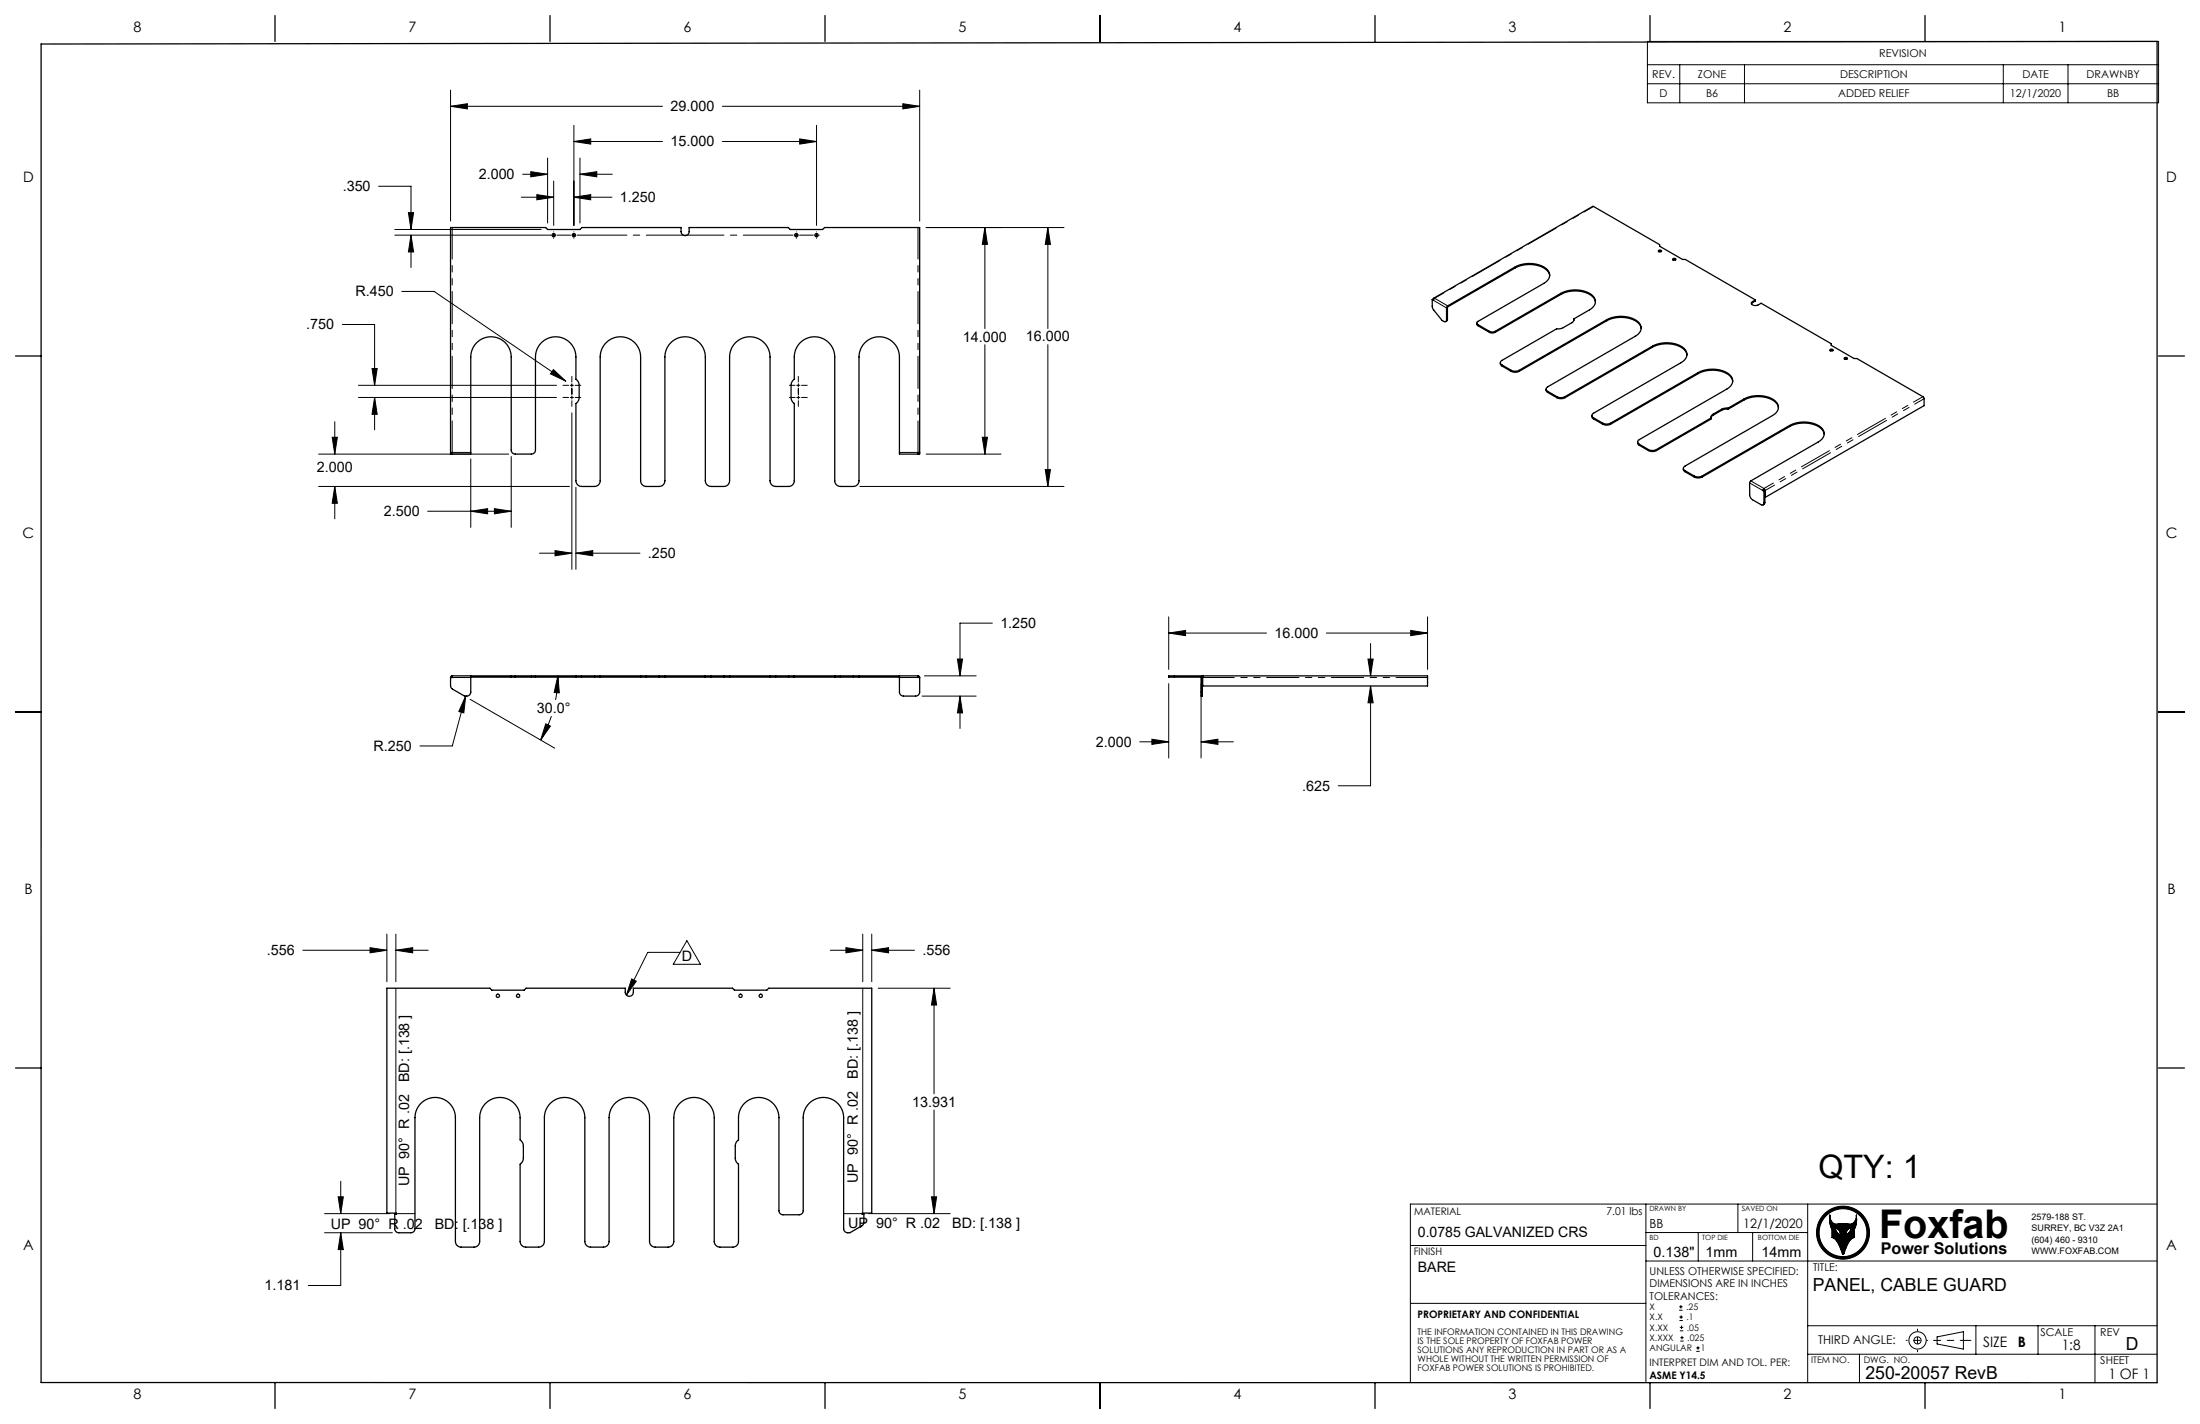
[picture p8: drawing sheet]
<svg xmlns="http://www.w3.org/2000/svg" width="432mm" height="279mm" viewBox="0 0 432 279" stroke-linecap="round" stroke-linejoin="round" font-family="sans-serif">
<g fill="none" stroke="#000" stroke-width=".2">
<path d="M88.4 17.7v25.7M180.5 17.7v25.7M323.3 8.1h100.4v12.1h-100.4zM323.3 12.7h100.4M323.3 16.4h100.4M329.7 12.7v7.5M342.4 12.7v7.5M393.2 12.7v7.5M405.9 12.7v7.5M74.3 36.5h6.4v8.5M88.4 20.9l3.3-.5v1zM88.4 20.9h41.6"/>
<path d="M102.3 38.7h6.4M102.6 34.2h4.9M104.2 33.7l3.3 .5-3.3 .5zM105.4 38.2l3.3 .5-3.3 .5zM107.5 31v12.8M108.7 35.5v8.7M112.6 38.7l3.3-.5v1zM112.6 27.8l3.3-.5v1zM112.6 24.6v19.6M112.6 38.7h7.5M112.6 27.8h17.4M113.8 34.2l3.3-.5v1z"/>
<path d="M113.8 31v12.8M113.8 34.2h6.4M141.8 27.8h18.5M141.8 20.9h38.7M157 27.3l3.3 .5-3.3 .5zM160.3 24.6v19.6M177.2 20.4l3.3 .5-3.3 .5zM77.5 46.1h30.5M77.5 45h28.7M78.9 57.2h6.3l25.9 17.6M80.2 41.7h1l-.5 3.3zM80.7 46.1l.5 3.3h-1z"/>
<path d="M80.7 46.1v6.4M108.4 46.1h.6M108.7 45.5h.1M108.7 45.8v.7M108.7 46.8h.1M112.3 46.1h.7M112.6 45.5h.1M112.6 45.8v.7M112.6 46.8h.1M156 46.1h.6M156.3 45.5h.1M156.3 45.8v.7"/>
<path d="M156.3 46.8h.1M159.9 46.1h.7M160.3 45.5h.1M160.3 45.8v.7M160.3 46.8h.1M160.9 46.1h.1M181.8 44.6h27M193.3 44.6l.5 3.3h-1zM193.3 44.6v19.9M205.7 44.6l.5 3.3h-1zM205.7 44.6v19.9M67.2 63.7h6.3v11.9"/>
<path d="M70.4 75.6h38.8M70.4 78h38.8M73 72.3h1l-.5 3.3zM73.5 78l.5 3.3h-1zM73.5 78v6.3M108.6 72.5l2.5 2.3-3.1-1.4zM110.5 75.6h1.1M110.5 78h1.1M111.9 75.6h.7M111.9 78h.7M112.2 73.9v1.1M112.2 75.3v.6"/>
<path d="M112.2 76.2v1.1M112.2 77.7v.6M112.2 78.6v1.1M112.9 75.6h1.1M112.9 78h1.1M154.9 75.6h1.2M154.9 78h1.2M156.4 75.6h.6M156.4 78h.6M156.7 73.9v1.1M156.7 75.3v.6M156.7 76.2v1.1"/>
<path d="M156.7 77.7v.6M156.7 78.6v1.1M157.3 75.6h1.1M157.3 78h1.1M193.3 67.6v21.5M205.7 67.6v27.8M62.5 89.1h37.4M62.5 95.4h49.3M65.2 85.8h1l-.5 3.3zM65.7 95.4l.5 3.3h-1zM65.7 82.7v6.4M65.7 95.4v6.4"/>
<path d="M92.4 90v13.5M97 99.8l3.3 .5-3.3 .5zM100.3 89.6v13.9M112.2 81v30.7M113 95.6v16.1M168.8 95.4h40M181.8 89.1h14.7M192.8 85.8h1l-.5 3.3zM205.2 92.1h1l-.5 3.3zM83.9 100.3h16.4M92.4 100.3l3.3-.5v1zM105.9 108.5h6.3"/>
<path d="M108.9 108l3.3 .5-3.3 .6zM113 108.5l3.3-.5v1.1zM113 108.5h12.6M91.4 136.6l-.4 3.3-.9-.3zM91.4 136.6l-2.6 9.8h-6.4M92.3 137.2l16.6 9.6M109.5 132.6l.3 3.3h-1zM109.5 132.6l-.1 2.4-.4 2.3M181 136.6h10.6M181.4 132.6h10.2M187.9 129.3h1l-.5 3.3zM188.4 136.6l.5 3.3h-1z"/>
<path d="M188.4 136.6v6.3M194.8 122.3h-6.4v10.3M229.4 124.2l3.3-.5v1zM229.4 134.1v14.6M229.4 121v10.3M229.4 124.2h19.2M235.7 134.1v14.6M260.3 124.2h19.9M268.5 129.3h1l-.5 3.3zM269 134.6v19.6h-6.3M269 126.3v6.3M269 134.6l.5 3.3h-1z"/>
<path d="M276.9 123.7l3.3 .5-3.3 .5zM280.2 121v10.3M107.1 142l.9 .5-1.9 2.7zM108.2 140.5l-.9 2.4-1.2 2.3M223.7 145.6h5.7M226.1 145l3.3 .6-3.3 .5zM235.7 145.6l3.3-.6v1.1zM235.7 145.6h6.4M59.4 186.4h16.5M72.6 185.9l3.3 .5-3.3 .6zM75.9 183.3v9.3M77.7 186.4l3.3-.5v1.1z"/>
<path d="M77.7 183.3v9.3M77.7 186.4h6.3M77.7 193.9v44.1M124 192.1l.9 .4-1.9 2.8zM133.5 186.9h-6.4l-4.1 8.4M134.8 184.6l2.7 4.6h-5.4zM163 186.4h6.3M166 185.9l3.3 .5-3.3 .6zM169.3 183.3v9.3M169.3 193.9v44.1M171.1 186.4l3.3-.5v1.1zM171.1 186.4h8.4"/>
<path d="M171.1 183.3v9.3M172.4 193.9h14.1M183.3 193.9l.5 3.3h-1zM183.3 193.9v20.7M183.3 217.8v20.3M63.7 238.1h12.8M66.4 234.8h1l-.5 3.3zM66.9 231.8v6.3M77.8 238.1h3.6M165.6 238.1h3.6M170.5 238.1h16M182.8 234.8h1l-.5 3.3z"/>
<path d="M323 236.2v34.9M341.1 236.2v5.6M354.8 236.2v35.1M359.2 238.4h.1M359.2 238.4v1.7l.4 1.1v1.6l.5 .2a7.1 7.1 0 0 1 1.5 3l.2 .1M359.2 238.4a1.51 1.51 0 0 0 .5 1.5 1.51 1.51 0 0 0 1.6 .2h.5M364.3 239a1.45 1.45 0 0 1-2.1 1.1h-.4M364.4 238.4l-.1 .6M364.4 238.4l-.1 1.7-.4 1.1v1.6l-.5 .2a7.1 7.1 0 0 0-1.5 3l-.1 .1M423.4 236.2h-146.6v35.1M63.7 241.9h13.3M66.9 241.9v10.3h-6.4"/>
<path d="M66.9 241.9l.5 3.3h-1zM276.8 244.4h46.2M276.8 255.7h46.2M323 247.4h100.4M323 241.8h31.8M329.6 257.1h.6M329.6 256.4h.6M329.6 259.1h.7M329.6 258.4h.7M329.9 256.1v.6M330 258.1v.7M333.3 241.8v5.6"/>
<path d="M344 241.8v5.6M360.3 240.9l.7 .6 .2 .8a1.44 1.44 0 0 1-.9-1.4zM361.8 240.1v6M362.7 241.3l.6-.4a1.44 1.44 0 0 1-1 1.4l.1-.6zM329.7 261.1h.7M329.7 260.4h.7M329.8 263.1h.7M329.8 262.5h.7M330 260.1v.7M330.1 262.1v.7M332.9 265.2h.7M332.9 264.5h.7"/>
<path d="M333.3 264.1v.7M354.8 265.7h68.6M354.8 260.1h68.6M365 265.7v5.6M380.2 262.3l5.2-1v3.4l-5.2-1zM387.8 260.1v5.6M400 260.1v5.6M411.2 260.1v11.2"/>
<circle cx="361.7" cy="241.9" r="5.2"/>
<circle cx="361.7" cy="241.9" r="4.7"/>
<circle cx="376.4" cy="263" r=".7"/>
<circle cx="376.4" cy="263" r="1.7"/>
</g>
<circle cx="361.7" cy="241.9" r="4.9" fill="none" stroke="#000" stroke-width=".5"/>
<path d="M386.2 263h-6.7" fill="none" stroke="#000" stroke-width=".2" stroke-dasharray="15.2 1.3 1.3 1.3" stroke-dashoffset="13.8"/>
<path d="M376.4 260.8v4.4" fill="none" stroke="#000" stroke-width=".2" stroke-dasharray="15.2 1.3 1.3 1.3" stroke-dashoffset="14.9"/>
<path d="M109.3 46.1h2.7M156.9 46.1h2.7M386.2 263h.6" fill="none" stroke="#000" stroke-width=".2" stroke-dasharray="15.2 1.3 1.3 1.3"/>
<path d="M378.3 263h-4.2" fill="none" stroke="#000" stroke-width=".2" stroke-dasharray="15.2 1.3 1.3 1.3" stroke-dashoffset="15"/>
<g fill="none" stroke="#000" stroke-width=".25">
<path d="M8.1 8.6l415.3-.5v263.2h-415.3zM54 3v5.1M107.9 3v5.1M161.9 3v5.1M215.9 3v5.1M269.9 3v5.1M323.9 3v5.1M377.8 3v5.1M281.1 58.8l.1 1.8 1.9 2.3 .3 .2a.34 .34 0 0 0 .4 0 .34 .34 0 0 0 .1-.4v-2.3l.2-.4 13.3-7.6a5.7 5.7 0 0 1 6.4 .7 1.65 1.65 0 0 1-.8 2.5l-12.9 7.5a.34 .34 0 0 0-.2 .3 .34 .34 0 0 0 .2 .3l2.4 1.4h.8l13.1-7.5a5.7 5.7 0 0 1 6.4 .7 1.65 1.65 0 0 1-.8 2.5l-3.1 1.8M281.3 58.7l.1-.2h.2l-.3 .4-.2-.1M281.4 58.7l-.3 .1M281.4 58.5l31.3-18 13 7.5v.3l4.5 2.6h.6l13.7 7.9"/>
<path d="M304.2 54.1a2.94 2.94 0 0 0-2.8-2.1 6.2 6.2 0 0 0-4 .6l-13.3 7.6v2.6l-.3 .3M313.1 59.3a2.94 2.94 0 0 0-2.8-2.1 6.2 6.2 0 0 0-3.9 .6l-13.1 7.5h-.4l-.6-.1-2.3-1.4-.1-.4M325.5 49.2a.28 .28 0 0 1 .4-.2 .28 .28 0 0 1 .1 .4h-.4zM325.5 49.4h.6M328.3 50.8a.28 .28 0 0 1 .4-.1 .28 .28 0 0 1 .1 .3h-.4zM328.3 51h.6M344.5 58.8l-.5 .4a.39 .39 0 0 0-.2 .4 .39 .39 0 0 0 .4 .3h.7l.8-.4 13.7 7.9v.4l4.5 2.5h.5l13 7.5 .2 .4v1.4l-31.2 18M344.5 58.8v.3l-.7 .5M3 69.8h5.1M308.9 62.6a.64 .64 0 0 1-.4 .7l-1.8 1.1-1.2 .1-10.7 6.2a.48 .48 0 0 0-.3 .5 .48 .48 0 0 0 .3 .4l1.8 1.1a1.74 1.74 0 0 0 1.6 0l17.1-10a5.7 5.7 0 0 1 6.5 .8 1.65 1.65 0 0 1-.8 2.5l-17.2 9.9a.48 .48 0 0 0-.3 .4 .48 .48 0 0 0 .3 .5l1.8 1a1.74 1.74 0 0 0 1.6 0l17.1-9.9a5.7 5.7 0 0 1 6.5 .7 1.65 1.65 0 0 1-.9 2.6l-17.1 9.9a.48 .48 0 0 0-.4 .4 .48 .48 0 0 0 .4 .5l1.8 1a1.74 1.74 0 0 0 1.5 0l17.2-9.9a5.7 5.7 0 0 1 6.5 .7 1.65 1.65 0 0 1-.9 2.5l-17.2 10a.48 .48 0 0 0-.3 .4 .48 .48 0 0 0 .3 .5l1.8 1a1.74 1.74 0 0 0 1.6 0l10.7-6.2M308.9 62.6v.2M322.1 64.5a2.94 2.94 0 0 0-2.8-2.1 6.2 6.2 0 0 0-4 .5l-17.1 10a1.74 1.74 0 0 1-1.6 0l-1.9-1.2-.2-.5"/>
<path d="M331.1 69.6a2.94 2.94 0 0 0-2.8-2 6.2 6.2 0 0 0-4 .5l-17.1 9.9a1.74 1.74 0 0 1-1.6 0l-2-1.1-.1-.6M340.1 74.8a2.94 2.94 0 0 0-2.8-2.1 6.2 6.2 0 0 0-4 .6l-17.2 9.9a1.74 1.74 0 0 1-1.5 0l-2-1.1-.2-.6M359.2 68.6a.28 .28 0 0 1 .3-.1 .28 .28 0 0 1 .2 .3l-.3 .1zM359.2 68.8h.5M362 70.2a.28 .28 0 0 1 .3-.1 .28 .28 0 0 1 .2 .3l-.3 .1zM362 70.4h.6M423.7 69.8h5.1M88.8 89.1a.23 .23 0 0 0 0-.3 .23 .23 0 0 0-.4 0v-44.2h18.7l.4 .4h6.3l.4-.4h19.5a1.51 1.51 0 0 0 .2 1.4 .79 .79 0 0 0 .8 .2 .79 .79 0 0 0 .6-.8v-.8h19.4l.4 .4h6.4l.3-.4h18.7v44.2a.23 .23 0 0 0-.3 0 .23 .23 0 0 0 0 .3M88.8 88.8h-.4v.3h4v-19.1a4 4 0 0 1 4-3.9 4 4 0 0 1 3.9 3.9v18.3a.79 .79 0 0 0 .8 .8h3.2a.79 .79 0 0 0 .8-.8v-18.3a4 4 0 0 1 4-3.9 4 4 0 0 1 3.9 3.9v4.4a1.43 1.43 0 0 1 .7 1.2v2.4a1.43 1.43 0 0 1-.7 1.2v15.1a1.11 1.11 0 0 0 1.1 1.1h2.6a1.11 1.11 0 0 0 1.1-1.1v-24.3a4 4 0 0 1 4-3.9 4 4 0 0 1 3.9 3.9v24.3a1.11 1.11 0 0 0 1.1 1.1h2.6a1.11 1.11 0 0 0 1.1-1.1v-24.3a4 4 0 0 1 4-3.9 4 4 0 0 1 3.9 3.9v24.3a1.11 1.11 0 0 0 1.1 1.1h2.6a1.11 1.11 0 0 0 1.1-1.1v-24.3a4 4 0 0 1 4-3.9 4 4 0 0 1 3.9 3.9v24.3a1.11 1.11 0 0 0 1.1 1.1h2.6a1.11 1.11 0 0 0 1.1-1.1v-15.1a1.43 1.43 0 0 1-.6-1.2v-2.4a1.43 1.43 0 0 1 .6-1.2v-4.4a4 4 0 0 1 4-3.9 4 4 0 0 1 3.9 3.9v24.3a1.11 1.11 0 0 0 1.1 1.1h2.6a1.11 1.11 0 0 0 1.1-1.1v-24.3a4 4 0 0 1 4-3.9 4 4 0 0 1 3.9 3.9v19.1h4v-.3h-.3M335.8 82v.2l-10.7 6.2a1.74 1.74 0 0 1-1.6 0l-1.9-1.1-.2-.6M339.2 80.1l3.1-1.8a5.7 5.7 0 0 1 6.4 .7 1.65 1.65 0 0 1-.8 2.5l-17.2 9.9a.48 .48 0 0 0-.3 .5 .48 .48 0 0 0 .3 .5l1.8 1a1.74 1.74 0 0 0 1.6 0l17.2-9.9a5.7 5.7 0 0 1 6.4 .7 1.65 1.65 0 0 1-.8 2.5l-13.3 7.7-.2 .4 .1 2.7 .4 .5 1.8 1a.34 .34 0 0 0 .4 .1 .34 .34 0 0 0 .1-.4v-2.3M339.2 80.1l-1.2 .1-1.8 1.1a.64 .64 0 0 0-.4 .7"/>
<path d="M339.2 80.3l-1.2 .1-1.9 1.2-.3 .4M339.2 80.1v.2M346 96.2l.2 .2M346.2 96.1l.2 .2M346.2 96.1l-.2 .1M346.2 95.8l-.2 .4M346.2 96v.1M346.2 95.8l.2 .4v1.4M346.2 96l.1 .2M346.2 95.8v.2M346.4 96.3v2.4l-.3 .4M346.4 96.3l-.2 .1"/>
<path d="M346.4 97.6h.1M349.1 80a2.94 2.94 0 0 0-2.8-2.1 6.2 6.2 0 0 0-4 .6l-3.1 1.8M358 85.2a2.94 2.94 0 0 0-2.8-2.1 6.2 6.2 0 0 0-3.9 .6l-17.2 9.9a1.74 1.74 0 0 1-1.6 0l-1.9-1.1-.2-.6M3 139.7h5.1M88.4 134.6h.1M88.8 132.6v.3h-.4M88.8 132.9h-.1M88.8 132.6l-.4 .3M88.8 132.6h3.6M92.4 132.6v3.2a.9 .9 0 0 1-1.2 .8l-2.6-1.6-.2-.4v-1.7M92.4 132.6h7.9M92.4 132.9h7.9"/>
<path d="M100.3 132.6h4.8M100.3 132.9h4.8M100.3 132.6v.3M105.1 132.6h7.9M105.1 132.9h7.9M105.1 132.6v.3M113 132.6h4.8M113 132.9h4.8M113 132.6v.3M117.8 132.6h7.9M117.8 132.9h7.9M117.8 132.6v.3"/>
<path d="M125.7 132.6h4.8M125.7 132.9h4.8M125.7 132.6v.3M130.5 132.6h7.9M130.5 132.9h7.9M130.5 132.6v.3M138.4 132.6h4.8M138.4 132.9h4.8M138.4 132.6v.3M143.2 132.6h7.9M143.2 132.9h7.9M143.2 132.6v.3"/>
<path d="M151.1 132.6h4.8M151.1 132.9h4.8M151.1 132.6v.3M155.9 132.6h7.9M155.9 132.9h7.9M155.9 132.6v.3M163.8 132.6h4.8M163.8 132.9h4.8M163.8 132.6v.3M168.6 132.6h7.9M168.6 132.9h7.9M168.6 132.6v.3"/>
<path d="M176.5 132.6v3.2a.79 .79 0 0 0 .8 .8h2.4a.79 .79 0 0 0 .8-.8v-2.9M176.5 132.6h3.7M180.2 132.6v.3h.3M180.2 132.9h.1M180.2 132.6l.3 .3M235.7 132.9v3a.39 .39 0 0 0 .3 .7v-3.7M235.7 132.9h.3M235.7 132.9h-6.3v-.3h50.8v2h-44.1v-2l-.4 .3M236.1 132.9h-.1M423.7 139.7h5.1M75.9 193.9h20.2l.4 .4h6.4l.4-.4h19.4v.8a.79 .79 0 0 0 .8 .8 .79 .79 0 0 0 .8-.8v-.8h19.5l.4 .4h6.3l.4-.4h20.2v44.1h-1.9v.2h.4l-.2 2-2.6 1.7a.91 .91 0 0 1-1.2-.8v-22.2a4 4 0 0 0-4.2-3.6 4 4 0 0 0-3.8 4v18.4l-.2 .4-.4 .2h-3.3a.79 .79 0 0 1-.8-.7v-18.7a4 4 0 0 0-4.2-3.6 4 4 0 0 0-3.8 4v4.4l-.4 .5-.2 .5v2.5a1.43 1.43 0 0 0 .6 1.2v15.4l-.3 .6-.5 .3h-2.8a1.11 1.11 0 0 1-1.1-1.1v-24.7a4 4 0 0 0-4.2-3.6 4 4 0 0 0-3.8 4v24.5l-.3 .6-.5 .3h-2.8a1.11 1.11 0 0 1-1.1-1.1v-24.7a4 4 0 0 0-4.2-3.6 4 4 0 0 0-3.8 4v24.5l-.3 .6-.5 .3h-2.8a1.11 1.11 0 0 1-1.1-1.1v-24.7a4 4 0 0 0-4.2-3.6 4 4 0 0 0-3.8 4v24.5l-.3 .6-.5 .3h-2.8a1.11 1.11 0 0 1-1.1-1.1v-15.2l.5-.5 .1-.5v-2.5a1.43 1.43 0 0 0-.6-1.2v-4.8a4 4 0 0 0-4.2-3.6 4 4 0 0 0-3.8 4v24.5l-.3 .6-.5 .3h-2.8a1.11 1.11 0 0 1-1.1-1.1v-24.7a4 4 0 0 0-4.2-3.6 4 4 0 0 0-3.8 4v21.9l-.2 .4-.4 .3h-2.5a.79 .79 0 0 1-.8-.8v-2.9h.3v-.2h-1.9zM3 209.5h5.1"/>
<path d="M423.7 209.5h5.1M54 271.3v5.1M107.9 271.3v5.1M161.9 271.3v5.1M215.9 271.3v5.1M269.9 271.3v5.1M323.9 271.3v5.1M377.8 271.3v5.1"/>
<circle cx="108.7" cy="46.1" r=".32"/>
<circle cx="112.6" cy="46.1" r=".32"/>
<circle cx="156.3" cy="46.1" r=".32"/>
<circle cx="160.3" cy="46.1" r=".32"/>
<circle cx="97.7" cy="195.4" r=".32"/>
<circle cx="101.7" cy="195.4" r=".32"/>
<circle cx="145.3" cy="195.4" r=".32"/>
<circle cx="149.3" cy="195.4" r=".32"/>
</g>
<path d="M362.7 241.3l.6-.4a1.44 1.44 0 0 1-1 1.4l.1-.6zM359.2 238.4v1.7l.4 1.1v1.6l.5 .2a7.1 7.1 0 0 1 1.5 3l.1 .1 .2-.1a6.5 6.5 0 0 1 1.6-3.1l.4-.1v-1.6l.4-1.1 .1-1.7a1.52 1.52 0 0 1-.6 1.5 1.52 1.52 0 0 1-1.6 .2h-.5a3 3 0 0 1-1.9-.1 1.78 1.78 0 0 1-.6-1.6zM360.3 240.9l.7 .6 .2 .8a1.44 1.44 0 0 1-.9-1.4zM357 241.9a4.7 4.7 0 0 0 9.4 0 4.7 4.7 0 0 0-9.4 0zM356.5 241.9a5.2 5.2 0 0 1 10.4 0 5.2 5.2 0 0 1-10.4 0z" fill-rule="evenodd" fill="#000"/>
<path d="M113.3 46.1h42.4" fill="none" stroke="#000" stroke-width=".2" stroke-dasharray="15.2 1.3 1.3 1.3" stroke-dashoffset="5.5"/>
<g fill="#000">
<path d="M124 192.1l.9 .4-1.9 2.8z"/>
<path d="M188.4 136.6l.5 3.3h-1zM187.9 129.3h1l-.5 3.3zM107.1 142l.9 .5-1.9 2.7zM109.5 132.6l.3 3.3h-1zM91.4 136.6l-1.3 3 .9 .3zM108.6 72.5l-.6 .9 3.1 1.4zM108.9 108l3.3 .5-3.3 .6zM113 108.5l3.3-.5v1.1zM73 72.3h1l-.5 3.3zM73.5 78l.5 3.3h-1zM92.4 100.3l3.3-.5v1zM97 99.8l3.3 .5-3.3 .5zM80.7 46.1l.5 3.3h-1zM80.2 41.7h1l-.5 3.3zM105.4 38.2l3.3 .5-3.3 .5zM112.6 38.7l3.3-.5v1zM112.6 27.8l3.3-.5v1zM157 27.3l3.3 .5-3.3 .5zM65.2 85.8h1l-.5 3.3zM65.7 95.4l.5 3.3h-1zM104.2 33.7l3.3 .5-3.3 .5zM113.8 34.2l3.3-.5v1zM193.3 44.6l.5 3.3h-1zM192.8 85.8h1l-.5 3.3zM205.2 92.1h1l-.5 3.3zM205.7 44.6l.5 3.3h-1zM88.4 20.9l3.3-.5v1zM177.2 20.4l3.3 .5-3.3 .5zM268.5 129.3h1l-.5 3.3zM269 134.6l.5 3.3h-1zM229.4 124.2l3.3-.5v1zM276.9 123.7l3.3 .5-3.3 .5zM72.6 185.9l3.3 .5-3.3 .6zM77.7 186.4l3.3-.5v1.1zM166 185.9l3.3 .5-3.3 .6zM171.1 186.4l3.3-.5v1.1zM66.4 234.8h1l-.5 3.3zM66.9 241.9l.5 3.3h-1zM183.3 193.9l.5 3.3h-1zM182.8 234.8h1l-.5 3.3z"/>
<path d="M226.1 145l3.3 .6-3.3 .5zM235.7 145.6l3.3-.6v1.1z"/>
</g>
<g fill="none" stroke="#000" stroke-width=".2" stroke-dasharray="6.3 1.3 1.3 1.3 1.3 1.3">
<path d="M281.4 58.7h-.1M281.6 58.5l2.5 1.5M297.4 52.6v-.2M306.4 57.8v-.2M344 59.4v-.2M283.9 60.4l-2.6-1.5M283.9 62.7l.2-.1M284.1 60.3l-.2 .1M284.1 60.2v-.2M290.1 63.7v.2M292.3 65.2v-.2M293.5 65v.2"/>
<path d="M294.8 71.6v.2M296.6 72.9v-.2M298.2 72.7v.2M303.8 76.8v.2M305.6 78v-.2M307.2 77.8v.2M315.3 62.9v-.2M324.3 68.1v-.2M333.3 73.3v-.2M342.3 78.5v-.2M88.8 88.8h3.6M176.5 88.8h3.7"/>
<path d="M312.8 82v.2M314.6 83.2v-.2M316.1 83v.2M321.7 87.2v.2M323.5 88.4v-.2M325.1 88.2v.2M330.7 92.4v.2M332.5 93.6v-.2M334.1 93.4v.2M336.2 81.3v.2M337.9 80.3v.2M343.4 94.8l2.6 1.4"/>
<path d="M343.6 94.4l2.6 1.4M346.2 98.7l.2-.1M346.3 96.1l.1 .1M351.3 83.7v-.2M92.4 132.9h-3.6M101.1 132.6v.3M104.3 132.9v-.3M114.1 132.6v.3M116.7 132.9v-.3M126.8 132.6v.3M129.4 132.9v-.3M139.5 132.6v.3"/>
<path d="M142.1 132.9v-.3M152.2 132.6v.3M154.8 132.9v-.3M164.9 132.6v.3M167.5 132.9v-.3M176.5 132.9h3.7M230.5 132.6v.3M235.7 135.8h.3"/>
</g>
<path d="M88.8 44.6v44.2M180.2 88.8v-44.2M280.2 132.9h-44.1" fill="none" stroke="#000" stroke-width=".2" stroke-dasharray="6.3 1.3 1.3 1.3 1.3 1.3" stroke-dashoffset=".2"/>
<path d="M312.8 40.5l-31.2 18M377.6 78.2l-31.2 18M346.2 95.8l31.2-18" fill="none" stroke="#000" stroke-width=".2" stroke-dasharray="6.3 1.3 1.3 1.3 1.3 1.3" stroke-dashoffset="4.2"/>
<text font-size="7.8" x="368.8" y="242.9">Foxfab</text>
<text font-size="6.3" x="356.9" y="231.2">QTY: 1</text>
<g font-size="3.5">
<text x="355.8" y="253.4">PANEL, CABLE GUARD</text>
<text x="417.2" y="264.9">D</text>
<text x="366.1" y="270.6">250-20057 RevB</text>
</g>
<text font-size="3.2" x="369.1" y="246.1">Power Solutions</text>
<g font-size="2.8">
<text x="26.2" y="6.3">8</text>
<text x="80.2" y="6.3">7</text>
<text x="134.2" y="6.3">6</text>
<text x="188.1" y="6.3">5</text>
<text x="242.1" y="6.3">4</text>
<text x="296.1" y="6.3">3</text>
<text x="350.1" y="6.3">2</text>
<text x="404" y="6.3">1</text>
<text x="131.6" y="21.8">29.000</text>
<text x="131.6" y="28.7">15.000</text>
<text x="4.5" y="35.6">D</text>
<text x="94" y="35.1">2.000</text>
<text x="425.2" y="35.6">D</text>
<text x="67.3" y="37.5">.350</text>
<text x="121.7" y="39.6">1.250</text>
<text x="69.8" y="58.1">R.450</text>
<text x="60.1" y="64.6">.750</text>
<text x="189" y="67">14.000</text>
<text x="201.4" y="67">16.000</text>
<text x="62.2" y="92.6">2.000</text>
<text x="75.3" y="101.3">2.500</text>
<text x="4.4" y="105.5">C</text>
<text x="425.1" y="105.5">C</text>
<text x="127.2" y="109.5">.250</text>
<text x="196.3" y="123.2">1.250</text>
<text x="250.1" y="125.2">16.000</text>
<text x="105.4" y="139.9">30.0°</text>
<text x="73.3" y="147.3">R.250</text>
<text x="215.1" y="146.5">2.000</text>
<text x="255.6" y="155.1">.625</text>
<text x="4.8" y="175.3">B</text>
<text x="425.4" y="175.3">B</text>
<text x="52.4" y="187.4">.556</text>
<text x="133.8" y="188.6">D</text>
<text x="181.1" y="187.4">.556</text>
<text x="80.3" y="212.4" transform="rotate(-90 80.3 212.4)">BD: [.138 ]</text>
<text x="168.4" y="211.7" transform="rotate(-90 168.4 211.7)">BD: [.138 ]</text>
<text x="179" y="217.2">13.931</text>
<text x="80.3" y="232.8" transform="rotate(-90 80.3 232.8)">UP 90° R .02</text>
<text x="168.4" y="232.1" transform="rotate(-90 168.4 232.1)">UP 90° R .02</text>
<text x="4.5" y="245.2">A</text>
<text x="64.9" y="241.2">UP 90° R .02</text>
<text x="85.3" y="241.2">BD: [.138 ]</text>
<text x="166.5" y="241">UP 90° R .02</text>
<text x="186.9" y="241">BD: [.138 ]</text>
<text x="278.3" y="242.8">0.0785 GALVANIZED CRS</text>
<text x="425.2" y="245.2">A</text>
<text x="278.3" y="249.6">BARE</text>
<text x="324.6" y="246.7">0.138&quot;</text>
<text x="334.7" y="246.7">1mm</text>
<text x="345.7" y="246.7">14mm</text>
<text x="51.9" y="253.2">1.181</text>
<text x="389.2" y="264.3">SIZE</text>
<text x="396" y="264.3">B</text>
<text x="404.7" y="265">1:8</text>
<text x="26.2" y="274.5">8</text>
<text x="80.2" y="274.5">7</text>
<text x="134.2" y="274.5">6</text>
<text x="188.1" y="274.5">5</text>
<text x="242.1" y="274.5">4</text>
<text x="296.1" y="274.5">3</text>
<text x="350.1" y="274.5">2</text>
<text x="404" y="274.5">1</text>
<text x="413.8" y="270.6">1 OF 1</text>
</g>
<g font-size="2.5">
<text x="323.8" y="240.9">BB</text>
<text x="342.1" y="240.9">12/1/2020</text>
</g>
<text font-size="2.4" x="356.9" y="263.8">THIRD ANGLE:</text>
<g font-size="2.1">
<text x="368.8" y="11.2">REVISION</text>
<text x="324.3" y="15.4">REV.</text>
<text x="333.3" y="15.4">ZONE</text>
<text x="361.1" y="15.4">DESCRIPTION</text>
<text x="397" y="15.4">DATE</text>
<text x="409.5" y="15.4">DRAWNBY</text>
<text x="325.7" y="19.1">D</text>
<text x="334.8" y="19.1">B6</text>
<text x="360.8" y="19.1">ADDED RELIEF</text>
<text x="394.5" y="19.1">12/1/2020</text>
<text x="413.6" y="19.1">BB</text>
<text x="315.3" y="238.3">7.01 lbs</text>
<text x="323.8" y="250.2">UNLESS OTHERWISE SPECIFIED:</text>
<text x="355.9" y="249.5">TITLE:</text>
<text x="323.8" y="252.6">DIMENSIONS ARE IN INCHES</text>
<text x="323.8" y="255">TOLERANCES:</text>
<text x="400.5" y="262.1">SCALE</text>
<text x="412.2" y="262.1">REV</text>
<text x="412.2" y="267.7">SHEET</text>
</g>
<g font-size="2">
<text x="277.6" y="238.3">MATERIAL</text>
<text x="277.5" y="246.3">FINISH</text>
<text x="278.2" y="258.5">PROPRIETARY AND CONFIDENTIAL</text>
<text x="323.7" y="268.1">INTERPRET DIM AND TOL. PER:</text>
<text x="323.7" y="270.6">ASME Y14.5</text>
</g>
<g font-size="1.8">
<text x="398.7" y="239.3">2579-188 ST.</text>
<text x="398.7" y="241.6">SURREY, BC V3Z 2A1</text>
<text x="398.7" y="243.8">(604) 460 - 9310</text>
<text x="398.7" y="246.1">WWW.FOXFAB.COM</text>
<text x="323.8" y="257.1">X</text>
<text x="331" y="257.1">.25</text>
<text x="278.2" y="261.9">THE INFORMATION CONTAINED IN THIS DRAWING</text>
<text x="278.2" y="263.6">IS THE SOLE PROPERTY OF FOXFAB POWER</text>
<text x="323.8" y="259.1">X.X</text>
<text x="323.8" y="263.1">X.XXX</text>
<text x="323.8" y="261.1">X.XX</text>
<text x="331" y="259.1">.1</text>
<text x="331.1" y="261.1">.05</text>
<text x="331.2" y="263.1">.025</text>
<text x="278.2" y="265.4">SOLUTIONS ANY REPRODUCTION IN PART OR AS A</text>
<text x="278.2" y="267.2">WHOLE WITHOUT THE WRITTEN PERMISSION OF</text>
<text x="278.2" y="268.9">FOXFAB POWER SOLUTIONS IS PROHIBITED.</text>
<text x="323.8" y="265.1">ANGULAR</text>
<text x="333.8" y="265.1">1</text>
<text x="355.5" y="267.4">ITEM NO.</text>
<text x="365.8" y="267.4">DWG. NO.</text>
</g>
<g font-size="1.4">
<text x="323.7" y="237.6">DRAWN BY</text>
<text x="341.8" y="237.6">SAVED ON</text>
<text x="323.8" y="243.4">BD</text>
<text x="334.1" y="243.4">TOP DIE</text>
<text x="345" y="243.4">BOTTOM DIE</text>
</g>
</svg>
